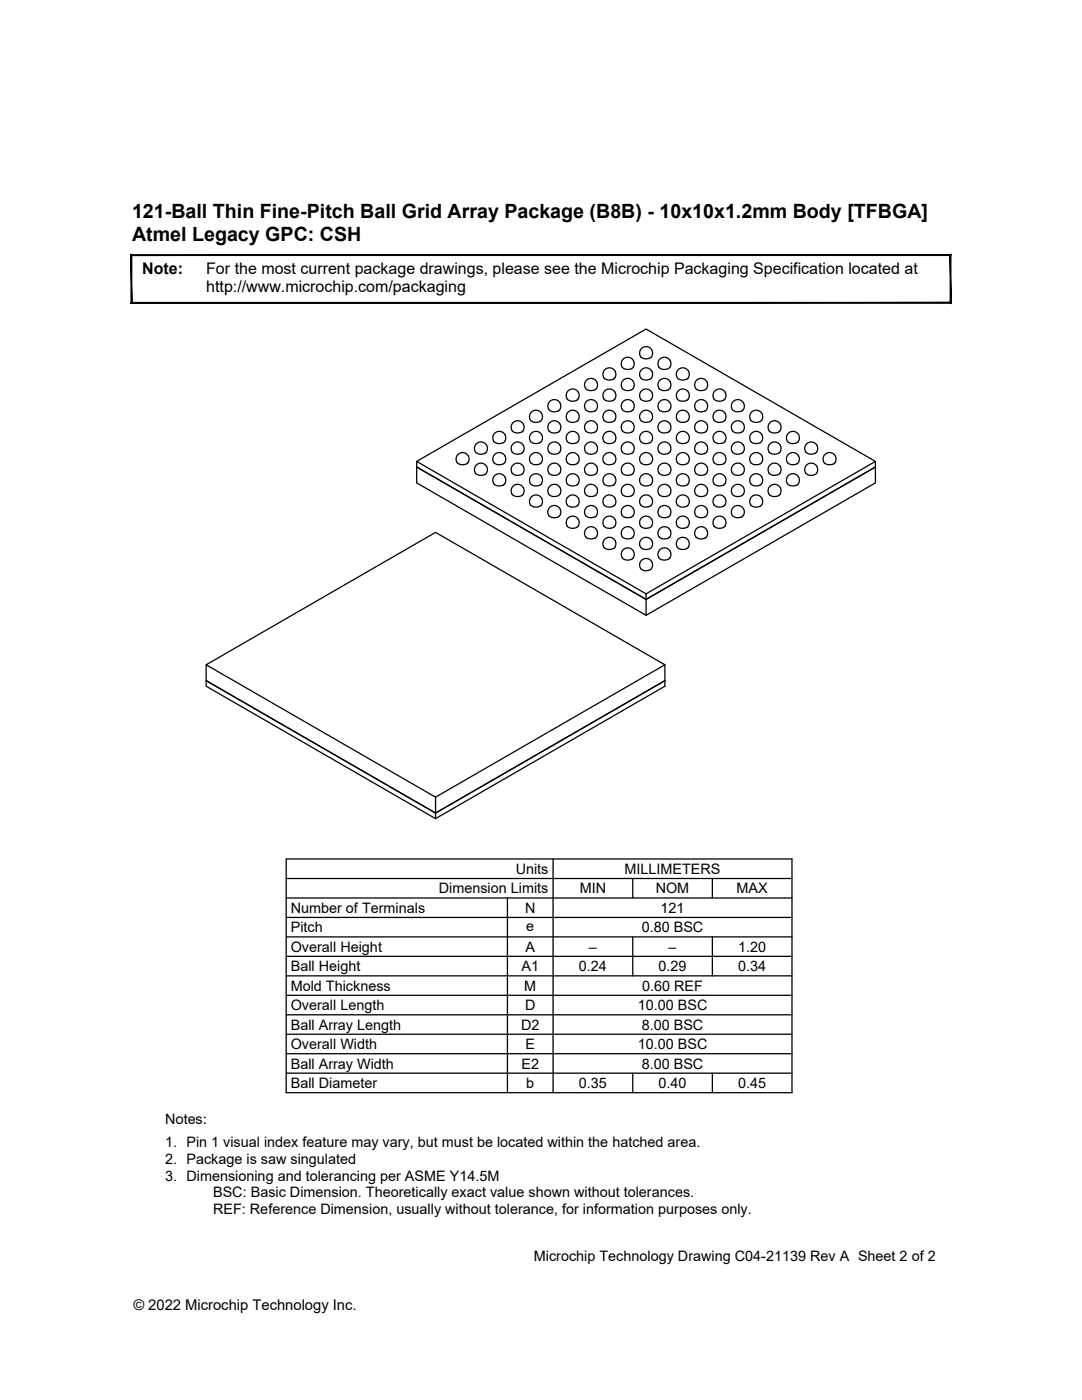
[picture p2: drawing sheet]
<svg xmlns="http://www.w3.org/2000/svg" width="216mm" height="279mm" viewBox="0 0 216 279" stroke-linecap="round" stroke-linejoin="round" font-family="sans-serif">
<!-- layer: I-VTOP -->
<path d="M41.1 132.7l45.8-26.5 45.8 26.5-45.8 26.4zM41.1 132.7v3.1l45.8 26.5 45.8-26.5-45.8 26.5-45.8-26.5v1.1l45.8 26.5 45.8-26.5v-4.2M86.9 159.1v4.3" fill="none" stroke="#000" stroke-width=".25"/>
<!-- layer: I-VBOT -->
<g fill="none" stroke="#000" stroke-width=".25">
<path d="M113.2 79.6a1.3 1.3 0 0 1 1.1-2 1.3 1.3 0 0 1 1.1 2M115.4 79.6a1.55 1.55 0 0 1-2.2 0M117 75.9a1.27 1.27 0 0 1 1.7-.2 1.27 1.27 0 0 1 .3 1.7 1.27 1.27 0 0 1-1.7 .5 1.18 1.18 0 0 1-.3-2zM120.5 79.6a1.3 1.3 0 0 1 1.1-2 1.3 1.3 0 0 1 1.1 2M120.7 73.8a1.27 1.27 0 0 1 1.7-.2 1.27 1.27 0 0 1 .3 1.7 1.27 1.27 0 0 1-1.7 .5 1.18 1.18 0 0 1-.3-2zM122.7 79.6a1.55 1.55 0 0 1-2.2 0M124.3 71.7a1.27 1.27 0 0 1 1.7-.2 1.27 1.27 0 0 1 .4 1.7 1.27 1.27 0 0 1-1.7 .4 1.18 1.18 0 0 1-.4-1.9zM124.3 75.9a1.27 1.27 0 0 1 1.7-.2 1.27 1.27 0 0 1 .4 1.7 1.27 1.27 0 0 1-1.7 .5 1.18 1.18 0 0 1-.4-2zM127.8 79.6a1.3 1.3 0 0 1 1.1-2 1.3 1.3 0 0 1 1.1 2M128 69.6a1.27 1.27 0 0 1 1.7-.2 1.27 1.27 0 0 1 .3 1.7 1.27 1.27 0 0 1-1.7 .4 1.18 1.18 0 0 1-.3-1.9zM128 73.8a1.27 1.27 0 0 1 1.7-.2 1.27 1.27 0 0 1 .3 1.7 1.27 1.27 0 0 1-1.7 .5 1.18 1.18 0 0 1-.3-2zM130 79.6a1.55 1.55 0 0 1-2.2 0"/>
<path d="M133.7 73.3a1.27 1.27 0 0 0-.3-1.8 1.27 1.27 0 0 0-1.8 .4 1.27 1.27 0 0 0 .4 1.7l.9 .1 .8-.4M133.7 77.5a1.27 1.27 0 0 0-.3-1.8 1.27 1.27 0 0 0-1.8 .4 1.27 1.27 0 0 0 .4 1.8h.9l.8-.4M135.2 75.4a1.27 1.27 0 0 1 .3-1.8 1.27 1.27 0 0 1 1.8 .4 1.27 1.27 0 0 1-.5 1.8h-.8l-.8-.4M135.2 79.6a1.3 1.3 0 0 1 1-2 1.3 1.3 0 0 1 1.1 2M137.3 79.6a1.55 1.55 0 0 1-2.1 0M139 75.9a1.27 1.27 0 0 1 1.7-.2 1.27 1.27 0 0 1 .3 1.7 1.27 1.27 0 0 1-1.7 .5 1.18 1.18 0 0 1-.3-2zM142.5 79.6a1.3 1.3 0 0 1 1.1-2 1.3 1.3 0 0 1 1 2M144.7 79.6a1.55 1.55 0 0 1-2.2 0M83.1 92.1v4.3l45.8 26.4 45.8-26.4v-4.3M83.1 93.2l45.8 26.4 45.8-26.4M91.4 90.7a1.27 1.27 0 0 1 1.7-.2 1.27 1.27 0 0 1 .3 1.7 1.27 1.27 0 0 1-1.7 .5 1.16 1.16 0 0 1-.3-2zM95 88.6a1.27 1.27 0 0 1 1.8-.2 1.27 1.27 0 0 1 .3 1.7 1.27 1.27 0 0 1-1.7 .4 1.18 1.18 0 0 1-.4-1.9z"/>
<path d="M95 92.8a1.27 1.27 0 0 1 1.8-.2 1.27 1.27 0 0 1 .3 1.8 1.27 1.27 0 0 1-1.7 .4 1.18 1.18 0 0 1-.4-2zM98.7 86.5a1.27 1.27 0 0 1 1.7-.2 1.27 1.27 0 0 1 .3 1.7 1.27 1.27 0 0 1-1.7 .4 1.18 1.18 0 0 1-.3-1.9zM98.7 90.7a1.27 1.27 0 0 1 1.7-.2 1.27 1.27 0 0 1 .3 1.7 1.27 1.27 0 0 1-1.7 .5 1.16 1.16 0 0 1-.3-2zM98.7 95a1.27 1.27 0 0 1 1.7-.2 1.27 1.27 0 0 1 .3 1.7 1.27 1.27 0 0 1-1.7 .4 1.18 1.18 0 0 1-.3-1.9zM102.3 84.4a1.27 1.27 0 0 1 1.8-.2 1.27 1.27 0 0 1 .3 1.7 1.27 1.27 0 0 1-1.7 .4 1.18 1.18 0 0 1-.4-1.9zM102.3 88.6a1.27 1.27 0 0 1 1.8-.2 1.27 1.27 0 0 1 .3 1.7 1.27 1.27 0 0 1-1.7 .4 1.18 1.18 0 0 1-.4-1.9zM102.3 92.8a1.27 1.27 0 0 1 1.8-.2 1.27 1.27 0 0 1 .3 1.8 1.27 1.27 0 0 1-1.7 .4 1.18 1.18 0 0 1-.4-2zM102.3 97.1a1.27 1.27 0 0 1 1.8-.2 1.27 1.27 0 0 1 .3 1.7 1.27 1.27 0 0 1-1.7 .4 1.18 1.18 0 0 1-.4-1.9zM106 82.3a1.27 1.27 0 0 1 1.7-.2 1.27 1.27 0 0 1 .3 1.7 1.27 1.27 0 0 1-1.6 .4 1.16 1.16 0 0 1-.4-1.9zM106 86.5a1.27 1.27 0 0 1 1.7-.2 1.27 1.27 0 0 1 .3 1.7 1.27 1.27 0 0 1-1.6 .4 1.18 1.18 0 0 1-.4-1.9zM106 90.7a1.27 1.27 0 0 1 1.7-.2 1.27 1.27 0 0 1 .3 1.7 1.27 1.27 0 0 1-1.6 .5 1.16 1.16 0 0 1-.4-2zM106 95a1.27 1.27 0 0 1 1.7-.2 1.27 1.27 0 0 1 .3 1.7 1.27 1.27 0 0 1-1.6 .4 1.18 1.18 0 0 1-.4-1.9z"/>
<path d="M106 99.2a1.27 1.27 0 0 1 1.7-.2 1.27 1.27 0 0 1 .3 1.7 1.27 1.27 0 0 1-1.6 .4 1.16 1.16 0 0 1-.4-1.9zM109.7 80.2a1.27 1.27 0 0 1 1.7-.2 1.27 1.27 0 0 1 .3 1.7 1.27 1.27 0 0 1-1.7 .4 1.18 1.18 0 0 1-.3-1.9zM109.7 84.4a1.27 1.27 0 0 1 1.7-.2 1.27 1.27 0 0 1 .3 1.7 1.27 1.27 0 0 1-1.7 .4 1.18 1.18 0 0 1-.3-1.9zM109.7 88.6a1.27 1.27 0 0 1 1.7-.2 1.27 1.27 0 0 1 .3 1.7 1.27 1.27 0 0 1-1.7 .4 1.18 1.18 0 0 1-.3-1.9zM109.7 92.8a1.27 1.27 0 0 1 1.7-.2 1.27 1.27 0 0 1 .3 1.8 1.27 1.27 0 0 1-1.7 .4 1.18 1.18 0 0 1-.3-2zM109.7 97.1a1.27 1.27 0 0 1 1.7-.2 1.27 1.27 0 0 1 .3 1.7 1.27 1.27 0 0 1-1.7 .4 1.18 1.18 0 0 1-.3-1.9zM113.3 82.3a1.27 1.27 0 0 1 1.8-.2 1.27 1.27 0 0 1 .3 1.7 1.27 1.27 0 0 1-1.7 .4 1.16 1.16 0 0 1-.4-1.9zM113.3 86.5a1.27 1.27 0 0 1 1.8-.2 1.27 1.27 0 0 1 .3 1.7 1.27 1.27 0 0 1-1.7 .4 1.18 1.18 0 0 1-.4-1.9zM113.3 90.7a1.27 1.27 0 0 1 1.8-.2 1.27 1.27 0 0 1 .3 1.7 1.27 1.27 0 0 1-1.7 .5 1.16 1.16 0 0 1-.4-2zM113.3 95a1.27 1.27 0 0 1 1.8-.2 1.27 1.27 0 0 1 .3 1.7 1.27 1.27 0 0 1-1.7 .4 1.18 1.18 0 0 1-.4-1.9zM113.3 99.2a1.27 1.27 0 0 1 1.8-.2 1.27 1.27 0 0 1 .3 1.7 1.27 1.27 0 0 1-1.7 .4 1.16 1.16 0 0 1-.4-1.9zM117 80.2a1.27 1.27 0 0 1 1.7-.2 1.27 1.27 0 0 1 .3 1.7 1.27 1.27 0 0 1-1.7 .4 1.18 1.18 0 0 1-.3-1.9z"/>
<path d="M117 84.4a1.27 1.27 0 0 1 1.7-.2 1.27 1.27 0 0 1 .3 1.7 1.27 1.27 0 0 1-1.7 .4 1.18 1.18 0 0 1-.3-1.9zM117 88.6a1.27 1.27 0 0 1 1.7-.2 1.27 1.27 0 0 1 .3 1.7 1.27 1.27 0 0 1-1.7 .4 1.18 1.18 0 0 1-.3-1.9zM117 92.8a1.27 1.27 0 0 1 1.7-.2 1.27 1.27 0 0 1 .3 1.8 1.27 1.27 0 0 1-1.7 .4 1.18 1.18 0 0 1-.3-2zM117 97.1a1.27 1.27 0 0 1 1.7-.2 1.27 1.27 0 0 1 .3 1.7 1.27 1.27 0 0 1-1.7 .4 1.18 1.18 0 0 1-.3-1.9zM120.7 82.3a1.27 1.27 0 0 1 1.7-.2 1.27 1.27 0 0 1 .3 1.7 1.27 1.27 0 0 1-1.7 .4 1.16 1.16 0 0 1-.3-1.9zM120.7 86.5a1.27 1.27 0 0 1 1.7-.2 1.27 1.27 0 0 1 .3 1.7 1.27 1.27 0 0 1-1.7 .4 1.18 1.18 0 0 1-.3-1.9zM120.7 90.7a1.27 1.27 0 0 1 1.7-.2 1.27 1.27 0 0 1 .3 1.7 1.27 1.27 0 0 1-1.7 .5 1.16 1.16 0 0 1-.3-2zM120.7 95a1.27 1.27 0 0 1 1.7-.2 1.27 1.27 0 0 1 .3 1.7 1.27 1.27 0 0 1-1.7 .4 1.18 1.18 0 0 1-.3-1.9zM120.7 99.2a1.27 1.27 0 0 1 1.7-.2 1.27 1.27 0 0 1 .3 1.7 1.27 1.27 0 0 1-1.7 .4 1.16 1.16 0 0 1-.3-1.9zM124.3 80.2a1.27 1.27 0 0 1 1.7-.2 1.27 1.27 0 0 1 .4 1.7 1.27 1.27 0 0 1-1.7 .4 1.18 1.18 0 0 1-.4-1.9zM124.3 84.4a1.27 1.27 0 0 1 1.7-.2 1.27 1.27 0 0 1 .4 1.7 1.27 1.27 0 0 1-1.7 .4 1.18 1.18 0 0 1-.4-1.9zM124.3 88.6a1.27 1.27 0 0 1 1.7-.2 1.27 1.27 0 0 1 .4 1.7 1.27 1.27 0 0 1-1.7 .4 1.18 1.18 0 0 1-.4-1.9z"/>
<path d="M124.3 92.8a1.27 1.27 0 0 1 1.7-.2 1.27 1.27 0 0 1 .4 1.8 1.27 1.27 0 0 1-1.7 .4 1.18 1.18 0 0 1-.4-2zM124.3 97.1a1.27 1.27 0 0 1 1.7-.2 1.27 1.27 0 0 1 .4 1.7 1.27 1.27 0 0 1-1.7 .4 1.18 1.18 0 0 1-.4-1.9zM128 82.3a1.27 1.27 0 0 1 1.7-.2 1.27 1.27 0 0 1 .3 1.7 1.27 1.27 0 0 1-1.7 .4 1.16 1.16 0 0 1-.3-1.9zM128 86.5a1.27 1.27 0 0 1 1.7-.2 1.27 1.27 0 0 1 .3 1.7 1.27 1.27 0 0 1-1.7 .4 1.18 1.18 0 0 1-.3-1.9zM128 90.7a1.27 1.27 0 0 1 1.7-.2 1.27 1.27 0 0 1 .3 1.7 1.27 1.27 0 0 1-1.7 .5 1.16 1.16 0 0 1-.3-2zM128 95a1.27 1.27 0 0 1 1.7-.2 1.27 1.27 0 0 1 .3 1.7 1.27 1.27 0 0 1-1.7 .4 1.18 1.18 0 0 1-.3-1.9zM128 99.2a1.27 1.27 0 0 1 1.7-.2 1.27 1.27 0 0 1 .3 1.7 1.27 1.27 0 0 1-1.7 .4 1.16 1.16 0 0 1-.3-1.9zM133.7 81.8a1.27 1.27 0 0 0-.3-1.8 1.27 1.27 0 0 0-1.8 .3 1.27 1.27 0 0 0 .4 1.8l.9 .1 .8-.4M133.7 86a1.27 1.27 0 0 0-.3-1.8 1.27 1.27 0 0 0-1.8 .3 1.27 1.27 0 0 0 .4 1.8l.9 .1 .8-.4M133.7 90.2a1.27 1.27 0 0 0-.3-1.8 1.27 1.27 0 0 0-1.8 .4 1.27 1.27 0 0 0 .4 1.7l.9 .1 .8-.4M133.7 94.4a1.27 1.27 0 0 0-.3-1.8 1.27 1.27 0 0 0-1.8 .4 1.27 1.27 0 0 0 .4 1.8h.9l.8-.4M133.7 98.7a1.27 1.27 0 0 0-.3-1.8 1.27 1.27 0 0 0-1.8 .3 1.27 1.27 0 0 0 .4 1.8l.9 .1 .8-.4"/>
<path d="M135.2 83.9a1.3 1.3 0 0 0 1.7 .3 1.3 1.3 0 0 0 .5-1.7 1.3 1.3 0 0 0-1.8-.4 1.3 1.3 0 0 0-.4 1.8M135.2 92.3a1.3 1.3 0 0 0 1.7 .3 1.3 1.3 0 0 0 .5-1.6 1.3 1.3 0 0 0-1.8-.5 1.3 1.3 0 0 0-.4 1.8M135.2 88.1a1.27 1.27 0 0 1 .3-1.8 1.27 1.27 0 0 1 1.8 .4 1.27 1.27 0 0 1-.5 1.7l-.8 .1-.8-.4M135.2 96.6a1.27 1.27 0 0 1 .3-1.9 1.27 1.27 0 0 1 1.8 .4 1.27 1.27 0 0 1-.5 1.8l-.8 .1-.8-.4M139 80.2a1.27 1.27 0 0 1 1.7-.2 1.27 1.27 0 0 1 .3 1.7 1.27 1.27 0 0 1-1.7 .4 1.18 1.18 0 0 1-.3-1.9zM139 84.4a1.27 1.27 0 0 1 1.7-.2 1.27 1.27 0 0 1 .3 1.7 1.27 1.27 0 0 1-1.7 .4 1.18 1.18 0 0 1-.3-1.9zM139 88.6a1.27 1.27 0 0 1 1.7-.2 1.27 1.27 0 0 1 .3 1.7 1.27 1.27 0 0 1-1.7 .4 1.18 1.18 0 0 1-.3-1.9zM139 92.8a1.27 1.27 0 0 1 1.7-.2 1.27 1.27 0 0 1 .3 1.8 1.27 1.27 0 0 1-1.7 .4 1.18 1.18 0 0 1-.3-2zM139 97.1a1.27 1.27 0 0 1 1.7-.2 1.27 1.27 0 0 1 .3 1.7 1.27 1.27 0 0 1-1.7 .4 1.18 1.18 0 0 1-.3-1.9zM142.6 82.3a1.27 1.27 0 0 1 1.8-.2 1.27 1.27 0 0 1 .3 1.7 1.27 1.27 0 0 1-1.7 .4 1.16 1.16 0 0 1-.4-1.9zM142.6 86.5a1.27 1.27 0 0 1 1.8-.2 1.27 1.27 0 0 1 .3 1.7 1.27 1.27 0 0 1-1.7 .4 1.18 1.18 0 0 1-.4-1.9zM142.6 90.7a1.27 1.27 0 0 1 1.8-.2 1.27 1.27 0 0 1 .3 1.7 1.27 1.27 0 0 1-1.7 .5 1.16 1.16 0 0 1-.4-2z"/>
<path d="M142.6 95a1.27 1.27 0 0 1 1.8-.2 1.27 1.27 0 0 1 .3 1.7 1.27 1.27 0 0 1-1.7 .4 1.18 1.18 0 0 1-.4-1.9zM142.6 99.2a1.27 1.27 0 0 1 1.8-.2 1.27 1.27 0 0 1 .3 1.7 1.27 1.27 0 0 1-1.7 .4 1.16 1.16 0 0 1-.4-1.9zM146.3 80.2a1.27 1.27 0 0 1 1.7-.2 1.27 1.27 0 0 1 .3 1.7 1.27 1.27 0 0 1-1.7 .4 1.18 1.18 0 0 1-.3-1.9zM146.3 84.4a1.27 1.27 0 0 1 1.7-.2 1.27 1.27 0 0 1 .3 1.7 1.27 1.27 0 0 1-1.7 .4 1.18 1.18 0 0 1-.3-1.9zM146.3 88.6a1.27 1.27 0 0 1 1.7-.2 1.27 1.27 0 0 1 .3 1.7 1.27 1.27 0 0 1-1.7 .4 1.18 1.18 0 0 1-.3-1.9zM146.3 92.8a1.27 1.27 0 0 1 1.7-.2 1.27 1.27 0 0 1 .3 1.8 1.27 1.27 0 0 1-1.7 .4 1.18 1.18 0 0 1-.3-2zM146.3 97.1a1.27 1.27 0 0 1 1.7-.2 1.27 1.27 0 0 1 .3 1.7 1.27 1.27 0 0 1-1.7 .4 1.18 1.18 0 0 1-.3-1.9zM149.9 82.3a1.27 1.27 0 0 1 1.8-.2 1.27 1.27 0 0 1 .3 1.7 1.27 1.27 0 0 1-1.7 .4 1.16 1.16 0 0 1-.4-1.9zM149.9 86.5a1.27 1.27 0 0 1 1.8-.2 1.27 1.27 0 0 1 .3 1.7 1.27 1.27 0 0 1-1.7 .4 1.18 1.18 0 0 1-.4-1.9zM149.9 90.7a1.27 1.27 0 0 1 1.8-.2 1.27 1.27 0 0 1 .3 1.7 1.27 1.27 0 0 1-1.7 .5 1.16 1.16 0 0 1-.4-2zM149.9 95a1.27 1.27 0 0 1 1.8-.2 1.27 1.27 0 0 1 .3 1.7 1.27 1.27 0 0 1-1.7 .4 1.18 1.18 0 0 1-.4-1.9zM149.9 99.2a1.27 1.27 0 0 1 1.8-.2 1.27 1.27 0 0 1 .3 1.7 1.27 1.27 0 0 1-1.7 .4 1.16 1.16 0 0 1-.4-1.9z"/>
<path d="M153.6 84.4a1.27 1.27 0 0 1 1.7-.2 1.27 1.27 0 0 1 .3 1.7 1.27 1.27 0 0 1-1.6 .4 1.18 1.18 0 0 1-.4-1.9zM153.6 88.6a1.27 1.27 0 0 1 1.7-.2 1.27 1.27 0 0 1 .3 1.7 1.27 1.27 0 0 1-1.6 .4 1.18 1.18 0 0 1-.4-1.9zM153.6 92.8a1.27 1.27 0 0 1 1.7-.2 1.27 1.27 0 0 1 .3 1.8 1.27 1.27 0 0 1-1.6 .4 1.18 1.18 0 0 1-.4-2zM153.6 97.1a1.27 1.27 0 0 1 1.7-.2 1.27 1.27 0 0 1 .3 1.7 1.27 1.27 0 0 1-1.6 .4 1.18 1.18 0 0 1-.4-1.9zM157.3 86.5a1.27 1.27 0 0 1 1.7-.2 1.27 1.27 0 0 1 .3 1.7 1.27 1.27 0 0 1-1.7 .4 1.18 1.18 0 0 1-.3-1.9zM157.3 90.7a1.27 1.27 0 0 1 1.7-.2 1.27 1.27 0 0 1 .3 1.7 1.27 1.27 0 0 1-1.7 .5 1.16 1.16 0 0 1-.3-2zM157.3 95a1.27 1.27 0 0 1 1.7-.2 1.27 1.27 0 0 1 .3 1.7 1.27 1.27 0 0 1-1.7 .4 1.18 1.18 0 0 1-.3-1.9zM160.9 88.6a1.27 1.27 0 0 1 1.8-.2 1.27 1.27 0 0 1 .3 1.7 1.27 1.27 0 0 1-1.7 .4 1.18 1.18 0 0 1-.4-1.9zM160.9 92.8a1.27 1.27 0 0 1 1.8-.2 1.27 1.27 0 0 1 .3 1.8 1.27 1.27 0 0 1-1.7 .4 1.18 1.18 0 0 1-.4-2zM164.6 90.7a1.27 1.27 0 0 1 1.7-.2 1.27 1.27 0 0 1 .3 1.7 1.27 1.27 0 0 1-1.7 .5 1.16 1.16 0 0 1-.3-2zM109.7 101.3a1.27 1.27 0 0 1 1.7-.2 1.27 1.27 0 0 1 .3 1.7 1.27 1.27 0 0 1-1.7 .4 1.18 1.18 0 0 1-.3-1.9zM113.3 103.4a1.27 1.27 0 0 1 1.8-.2 1.27 1.27 0 0 1 .3 1.7 1.27 1.27 0 0 1-1.7 .4 1.18 1.18 0 0 1-.4-1.9z"/>
<path d="M117 101.3a1.27 1.27 0 0 1 1.7-.2 1.27 1.27 0 0 1 .3 1.7 1.27 1.27 0 0 1-1.7 .4 1.18 1.18 0 0 1-.3-1.9zM117 105.5a1.27 1.27 0 0 1 1.7-.2 1.27 1.27 0 0 1 .3 1.7 1.27 1.27 0 0 1-1.7 .5 1.18 1.18 0 0 1-.3-2zM120.7 103.4a1.27 1.27 0 0 1 1.7-.2 1.27 1.27 0 0 1 .3 1.7 1.27 1.27 0 0 1-1.7 .4 1.18 1.18 0 0 1-.3-1.9zM120.7 107.6a1.27 1.27 0 0 1 1.7-.2 1.27 1.27 0 0 1 .3 1.8 1.27 1.27 0 0 1-1.7 .4 1.16 1.16 0 0 1-.3-2zM124.3 101.3a1.27 1.27 0 0 1 1.7-.2 1.27 1.27 0 0 1 .4 1.7 1.27 1.27 0 0 1-1.7 .4 1.18 1.18 0 0 1-.4-1.9zM124.3 105.5a1.27 1.27 0 0 1 1.7-.2 1.27 1.27 0 0 1 .4 1.7 1.27 1.27 0 0 1-1.7 .5 1.18 1.18 0 0 1-.4-2zM124.3 109.7a1.27 1.27 0 0 1 1.7-.1 1.27 1.27 0 0 1 .4 1.7 1.27 1.27 0 0 1-1.7 .4 1.18 1.18 0 0 1-.4-2zM128 103.4a1.27 1.27 0 0 1 1.7-.2 1.27 1.27 0 0 1 .3 1.7 1.27 1.27 0 0 1-1.7 .4 1.18 1.18 0 0 1-.3-1.9zM128 107.6a1.27 1.27 0 0 1 1.7-.2 1.27 1.27 0 0 1 .3 1.8 1.27 1.27 0 0 1-1.7 .4 1.16 1.16 0 0 1-.3-2zM128 111.9a1.27 1.27 0 0 1 1.7-.2 1.27 1.27 0 0 1 .3 1.7 1.27 1.27 0 0 1-1.7 .4 1.18 1.18 0 0 1-.3-1.9zM128.9 118.5l-45.8-26.4 45.8-26.4 45.8 26.4-45.8 26.4v4.3M133.7 102.9a1.27 1.27 0 0 0-.3-1.8 1.27 1.27 0 0 0-1.8 .3 1.27 1.27 0 0 0 .4 1.8l.9 .1 .8-.4"/>
<path d="M133.7 107.1a1.27 1.27 0 0 0-.3-1.8 1.27 1.27 0 0 0-1.8 .4 1.27 1.27 0 0 0 .4 1.8h.9l.8-.4M133.7 111.3a1.27 1.27 0 0 0-.3-1.8 1.27 1.27 0 0 0-1.8 .4 1.27 1.27 0 0 0 .4 1.8l.9 .1 .8-.5M135.2 100.8a1.3 1.3 0 0 0 1.7 .3 1.3 1.3 0 0 0 .5-1.7 1.3 1.3 0 0 0-1.8-.4 1.3 1.3 0 0 0-.4 1.8M135.2 109.2a1.3 1.3 0 0 0 1.7 .3 1.3 1.3 0 0 0 .5-1.6 1.3 1.3 0 0 0-1.8-.5 1.3 1.3 0 0 0-.4 1.8M135.2 105a1.27 1.27 0 0 1 .3-1.8 1.27 1.27 0 0 1 1.8 .4 1.27 1.27 0 0 1-.5 1.7l-.8 .1-.8-.4M139 101.3a1.27 1.27 0 0 1 1.7-.2 1.27 1.27 0 0 1 .3 1.7 1.27 1.27 0 0 1-1.7 .4 1.18 1.18 0 0 1-.3-1.9zM139 105.5a1.27 1.27 0 0 1 1.7-.2 1.27 1.27 0 0 1 .3 1.7 1.27 1.27 0 0 1-1.7 .5 1.18 1.18 0 0 1-.3-2zM142.6 103.4a1.27 1.27 0 0 1 1.8-.2 1.27 1.27 0 0 1 .3 1.7 1.27 1.27 0 0 1-1.7 .4 1.18 1.18 0 0 1-.4-1.9zM146.3 101.3a1.27 1.27 0 0 1 1.7-.2 1.27 1.27 0 0 1 .3 1.7 1.27 1.27 0 0 1-1.7 .4 1.18 1.18 0 0 1-.3-1.9z"/>
</g>
<!-- layer: G-TEXT-DSCL -->
<path d="M26.3 60.3l-.2 .2 163.5-.2zM26.1 60.5l163.5-.2 .2 .2zM189.6 51v9.3l.2 .2zM189.8 50.8v9.7l-.2-9.5zM26.3 51h163.3l.2-.2zM26.1 50.8h163.7l-163.5 .2zM26.1 50.8l.2 9.5v-9.3zM26.1 50.8l.2 9.5-.2 .2z" fill="#000" stroke="#000" stroke-width=".2"/>
<!-- layer: G-ANNO-RULE -->
<g fill="none" stroke="#000" stroke-width=".25">
<path d="M57.1 171.4h100.9v46.7h-100.9zM57.1 179.2h100.9M57.1 175.3h100.9M101.3 179.2v38.9M110.4 171.4v46.7M126.3 175.3v3.9M142.1 175.3v3.9M57.1 190.9h100.9M57.1 187h100.9M57.1 183.1h100.9M57.1 194.8h100.9M57.1 198.6h100.9"/>
<path d="M126.3 187v7.8M142.1 187v7.8M57.1 202.5h100.9M57.1 210.3h100.9M57.1 206.4h100.9M57.1 214.2h100.9M126.3 214.2v3.9M142.1 214.2v3.9"/>
</g>
<g font-size="3.9">
<text x="26.4" y="43.6">121-Ball Thin Fine-Pitch Ball Grid Array Package (B8B) - 10x10x1.2mm Body [TFBGA]</text>
<text x="26.4" y="48.1">Atmel Legacy GPC: CSH</text>
</g>
<g font-size="3.2">
<text x="28.4" y="54.7">Note:</text>
<text x="41.1" y="54.7">For the most current package drawings, please see the Microchip Packaging Specification located at</text>
<text x="41.1" y="58.3">http://www.microchip.com/packaging</text>
</g>
<g font-size="2.9">
<text x="87.6" y="178.3">Dimension Limits</text>
<text x="102.9" y="174.4">Units</text>
<text x="115.7" y="178.3">MIN</text>
<text x="124.6" y="174.4">MILLIMETERS</text>
<text x="130.8" y="178.3">NOM</text>
<text x="147" y="178.3">MAX</text>
<text x="58" y="182.2">Number of Terminals</text>
<text x="104.8" y="182.2">N</text>
<text x="105" y="185.8">e</text>
<text x="131.8" y="182.2">121</text>
<text x="58" y="189.9">Overall Height</text>
<text x="58" y="186.1">Pitch</text>
<text x="104.8" y="189.9">A</text>
<text x="117.5" y="189.9">–</text>
<text x="128" y="186.1">0.80 BSC</text>
<text x="133.4" y="189.9">–</text>
<text x="147.3" y="189.9">1.20</text>
<text x="58" y="193.8">Ball Height</text>
<text x="58" y="197.7">Mold Thickness</text>
<text x="104.1" y="193.8">A1</text>
<text x="104.6" y="197.7">M</text>
<text x="115.5" y="193.8">0.24</text>
<text x="128.1" y="197.7">0.60 REF</text>
<text x="131.4" y="193.8">0.29</text>
<text x="147.3" y="193.8">0.34</text>
<text x="58" y="201.6">Overall Length</text>
<text x="104.8" y="201.6">D</text>
<text x="127.3" y="201.6">10.00 BSC</text>
<text x="58" y="209.4">Overall Width</text>
<text x="58" y="205.5">Ball Array Length</text>
<text x="104" y="205.5">D2</text>
<text x="104.8" y="209.4">E</text>
<text x="127.3" y="209.4">10.00 BSC</text>
<text x="128" y="205.5">8.00 BSC</text>
<text x="58" y="213.3">Ball Array Width</text>
<text x="104" y="213.3">E2</text>
<text x="128" y="213.3">8.00 BSC</text>
<text x="58" y="217.1">Ball Diameter</text>
<text x="105" y="217.1">b</text>
<text x="115.5" y="217.1">0.35</text>
<text x="131.4" y="217.1">0.40</text>
<text x="147.3" y="217.1">0.45</text>
<text x="32.9" y="224.4">Notes:</text>
<text x="32.9" y="229">1. Pin 1 visual index feature may vary, but must be located within the hatched area.</text>
<text x="32.9" y="232.3">2. Package is saw singulated</text>
<text x="32.9" y="235.6">3. Dimensioning and tolerancing per ASME Y14.5M</text>
<text x="42.5" y="238.9">BSC: Basic Dimension. Theoretically exact value shown without tolerances.</text>
<text x="42.5" y="242.2">REF: Reference Dimension, usually without tolerance, for information purposes only.</text>
<text x="106.5" y="251.7">Microchip Technology Drawing C04-21139 Rev A Sheet 2 of 2</text>
<text x="26.6" y="261.4">© 2022 Microchip Technology Inc.</text>
</g>
</svg>
